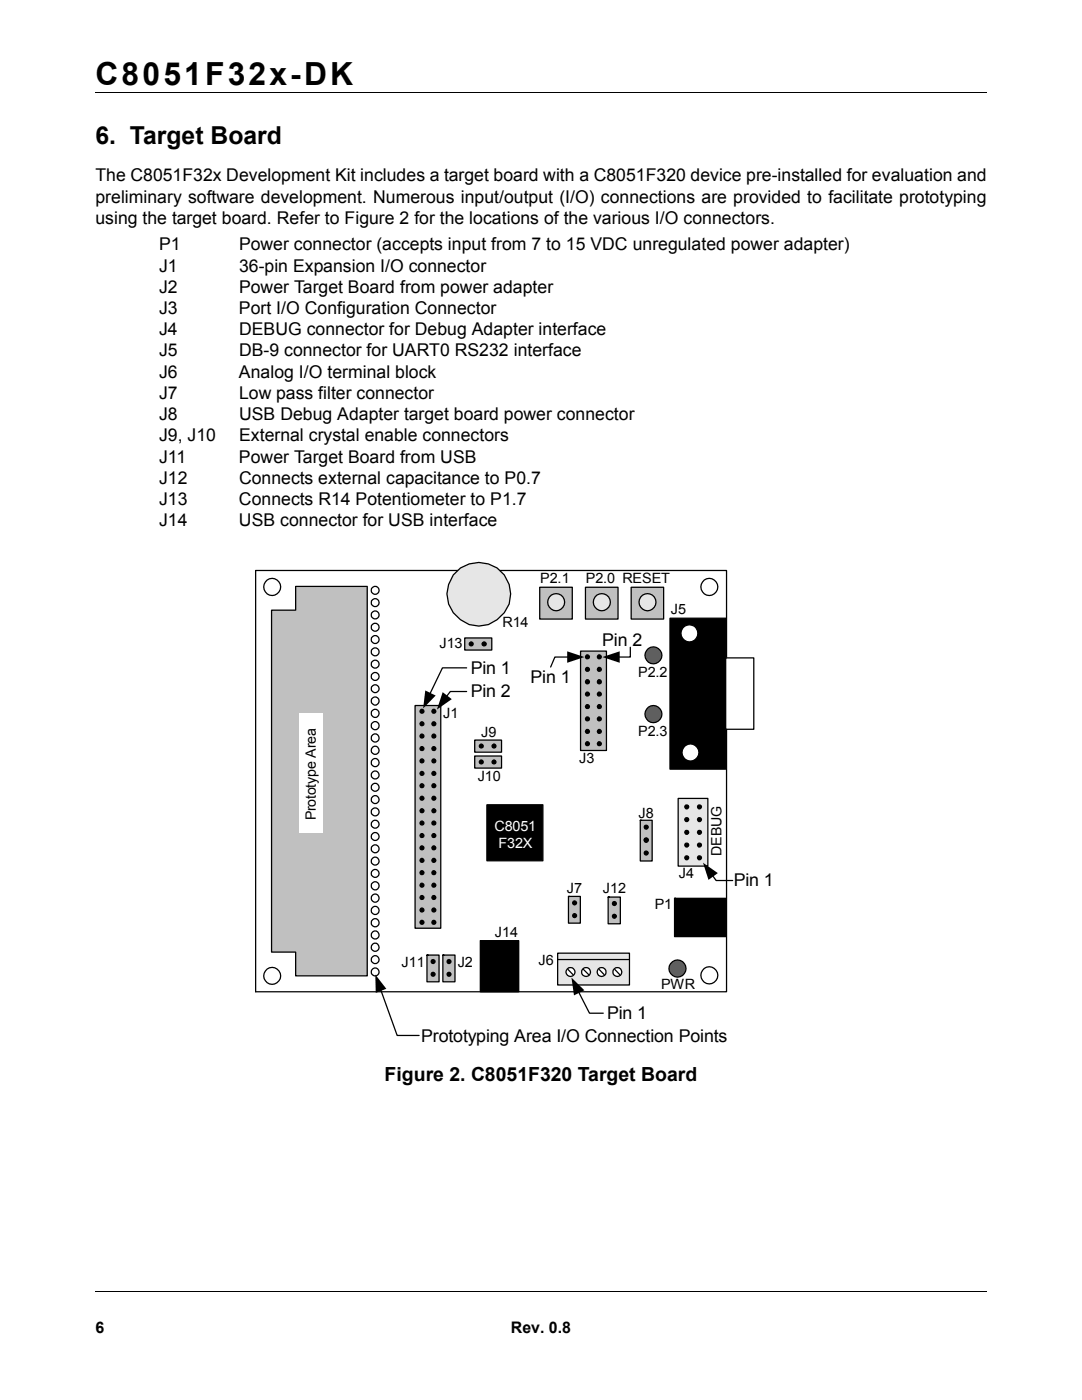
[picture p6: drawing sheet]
<svg xmlns="http://www.w3.org/2000/svg" width="216mm" height="279mm" viewBox="0 0 216 279" stroke-linecap="round" stroke-linejoin="round" font-family="sans-serif">
<path d="M19 18.4h177.8M19.1 257.8h177.8" fill="none" stroke="#000" stroke-width=".2"/>
<g fill="#fff">
<path d="M159.3 259.4h38.1v14.5h-38.1z"/>
<path d="M159.4 259.4h38v14.5h-38z"/>
<path d="M50.5 111.7h103.7v97.4h-103.7z"/>
</g>
<path d="M51 113.9h94v84h-94" fill="none" stroke="#000" stroke-width=".25"/>
<g fill="#fff" stroke="#000" stroke-width=".25">
<circle cx="141.5" cy="117.1" r="1.69"/>
<circle cx="141.5" cy="194.6" r="1.69"/>
</g>
<path d="M135.3 159.3h5.9v13.5h-5.9z" fill-rule="evenodd" fill="#e6e6e6" stroke="#000" stroke-width=".25"/>
<g fill="#000" stroke="#000" stroke-width=".25">
<path d="M133.7 123.4h11.1v30.1h-11.1z" fill-rule="evenodd"/>
<path d="M134.6 179.3v7.6h10.2v-7.6z" fill-rule="evenodd"/>
<circle cx="137" cy="161" r=".39"/>
<circle cx="137" cy="163.6" r=".39"/>
<circle cx="137" cy="168.7" r=".39"/>
<circle cx="137" cy="171.2" r=".39"/>
<circle cx="137" cy="166.1" r=".39"/>
<circle cx="139.6" cy="161" r=".39"/>
<circle cx="139.6" cy="171.2" r=".39"/>
<circle cx="139.6" cy="168.7" r=".39"/>
<circle cx="139.6" cy="163.6" r=".39"/>
<circle cx="139.6" cy="166.1" r=".39"/>
</g>
<g fill="#fff" stroke="#000" stroke-width=".25">
<path d="M144.8 131.3h5.6v14.2h-5.6z" fill-rule="evenodd"/>
<circle cx="137.6" cy="126.4" r="1.7"/>
<circle cx="137.8" cy="150.2" r="1.69"/>
<circle cx="54.3" cy="194.7" r="1.68"/>
</g>
<path d="M51 113.9v84" fill="none" stroke="#000" stroke-width=".25"/>
<circle cx="54.3" cy="117.1" r="1.69" fill="#fff" stroke="#000" stroke-width=".25"/>
<path d="M54.2 121.8h4.8v-4.8h14.3v77.8h-14.3v-4.8h-4.8z" fill-rule="evenodd" fill="#c0c0c0" stroke="#000" stroke-width=".25"/>
<path d="M59.7 142.4h4.7v23.8h-4.7z" fill="#fff"/>
<path d="M97.2 160.6h11.1v11.2h-11.1z" fill-rule="evenodd" fill="#000" stroke="#000" stroke-width=".25"/>
<g fill="#fff" stroke="#000" stroke-width=".25">
<circle cx="74.9" cy="147.3" r=".8"/>
<circle cx="74.9" cy="149.7" r=".8"/>
<circle cx="74.9" cy="154.7" r=".79"/>
<circle cx="74.9" cy="159.6" r=".79"/>
<circle cx="74.9" cy="164.5" r=".79"/>
<circle cx="74.9" cy="166.9" r=".79"/>
<circle cx="74.9" cy="171.8" r=".79"/>
<circle cx="74.9" cy="174.3" r=".79"/>
<circle cx="74.9" cy="117.8" r=".79"/>
<circle cx="74.9" cy="120.3" r=".79"/>
<circle cx="74.9" cy="125.2" r=".79"/>
<circle cx="74.9" cy="127.6" r=".79"/>
<circle cx="74.9" cy="132.5" r=".79"/>
<circle cx="74.9" cy="135" r=".79"/>
<circle cx="74.9" cy="139.9" r=".79"/>
<circle cx="74.9" cy="142.3" r=".8"/>
<circle cx="74.9" cy="179.2" r=".8"/>
<circle cx="74.9" cy="181.7" r=".8"/>
<circle cx="74.9" cy="186.6" r=".8"/>
<circle cx="74.9" cy="189" r=".8"/>
<circle cx="74.9" cy="194" r=".79"/>
<circle cx="74.9" cy="157.1" r=".79"/>
<circle cx="74.9" cy="191.5" r=".79"/>
<circle cx="74.9" cy="184.1" r=".8"/>
<circle cx="74.9" cy="122.7" r=".79"/>
<circle cx="74.9" cy="176.8" r=".8"/>
<circle cx="74.9" cy="130.1" r=".79"/>
<circle cx="74.9" cy="137.4" r=".78"/>
<circle cx="74.9" cy="144.8" r=".8"/>
<circle cx="74.9" cy="152.2" r=".8"/>
<circle cx="74.9" cy="162" r=".79"/>
<circle cx="74.9" cy="169.4" r=".79"/>
</g>
<path d="M75.9 197.5l3.3 9.2h4.4" fill="none" stroke="#000" stroke-width=".25"/>
<path d="M74.9 194.5l2.2 2.8-2.1 .8z" fill="#000"/>
<path d="M94.7 147.7h5.4v2.4h-5.4z" fill-rule="evenodd" fill="#c0c0c0" stroke="#000" stroke-width=".25"/>
<g fill="#000" stroke="#000" stroke-width=".25">
<circle cx="96" cy="148.9" r=".4"/>
<circle cx="98.6" cy="148.9" r=".4"/>
</g>
<path d="M94.7 150.9h5.4v2.4h-5.4z" fill-rule="evenodd" fill="#c0c0c0" stroke="#000" stroke-width=".25"/>
<g fill="#000" stroke="#000" stroke-width=".25">
<circle cx="96" cy="152.1" r=".4"/>
<circle cx="98.6" cy="152.1" r=".4"/>
</g>
<path d="M127.8 163.7v8.1h2.3v-8.1z" fill-rule="evenodd" fill="#c0c0c0" stroke="#000" stroke-width=".25"/>
<g fill="#000" stroke="#000" stroke-width=".25">
<circle cx="128.9" cy="170.2" r=".4"/>
<circle cx="128.9" cy="167.6" r=".4"/>
<circle cx="128.9" cy="167.7" r=".4"/>
<circle cx="128.9" cy="165.1" r=".4"/>
</g>
<circle cx="135.2" cy="193.3" r="1.71" fill="#656565" stroke="#000" stroke-width=".25"/>
<path d="M111.3 190.2h14.3v6.4h-14.3z" fill-rule="evenodd" fill="#e6e6e6" stroke="#000" stroke-width=".25"/>
<path d="M111.3 191.5h14.3M115.4 197.9l2.2 4.3h2.8" fill="none" stroke="#000" stroke-width=".25"/>
<path d="M114 195.1l2.6 2.5-2.1 1z" fill="#000"/>
<circle cx="113.8" cy="194" r=".9" fill="#fff" stroke="#000" stroke-width=".25"/>
<path d="M113.3 193.5l1 1" fill="none" stroke="#000" stroke-width=".25"/>
<circle cx="117" cy="194" r=".9" fill="#fff" stroke="#000" stroke-width=".25"/>
<path d="M116.4 193.5l1.1 1" fill="none" stroke="#000" stroke-width=".25"/>
<circle cx="120" cy="194" r=".9" fill="#fff" stroke="#000" stroke-width=".25"/>
<path d="M119.6 193.5l.9 1" fill="none" stroke="#000" stroke-width=".25"/>
<circle cx="123.2" cy="194" r=".9" fill="#fff" stroke="#000" stroke-width=".25"/>
<path d="M122.7 193.5l1 1" fill="none" stroke="#000" stroke-width=".25"/>
<path d="M95.8 187.7h7.7v10.2h-7.7z" fill-rule="evenodd" fill="#000" stroke="#000" stroke-width=".25"/>
<path d="M85.2 190.6v5.3h2.4v-5.3z" fill-rule="evenodd" fill="#c0c0c0" stroke="#000" stroke-width=".25"/>
<g fill="#000" stroke="#000" stroke-width=".25">
<circle cx="86.4" cy="191.9" r=".4"/>
<circle cx="86.4" cy="194.4" r=".4"/>
</g>
<path d="M88.4 190.6v5.3h2.4v-5.3z" fill-rule="evenodd" fill="#c0c0c0" stroke="#000" stroke-width=".25"/>
<g fill="#000" stroke="#000" stroke-width=".25">
<circle cx="89.6" cy="191.9" r=".4"/>
<circle cx="89.6" cy="194.4" r=".4"/>
</g>
<path d="M113.4 178.9v5.3h2.4v-5.3z" fill-rule="evenodd" fill="#c0c0c0" stroke="#000" stroke-width=".25"/>
<g fill="#000" stroke="#000" stroke-width=".25">
<circle cx="114.7" cy="182.7" r=".4"/>
<circle cx="114.7" cy="180.2" r=".4"/>
</g>
<path d="M121.3 179v5.4h2.5v-5.4z" fill-rule="evenodd" fill="#c0c0c0" stroke="#000" stroke-width=".25"/>
<g fill="#000" stroke="#000" stroke-width=".25">
<circle cx="122.6" cy="180.3" r=".4"/>
<circle cx="122.6" cy="182.9" r=".4"/>
</g>
<g fill="#656565" stroke="#000" stroke-width=".25">
<circle cx="130.4" cy="142.5" r="1.69"/>
<circle cx="130.4" cy="130.8" r="1.68"/>
</g>
<path d="M115.8 129.9h5.2v19.9h-5.2z" fill-rule="evenodd" fill="#c0c0c0" stroke="#000" stroke-width=".25"/>
<g fill="#000" stroke="#000" stroke-width=".25">
<circle cx="117.2" cy="136.1" r=".41"/>
<circle cx="117.2" cy="133.6" r=".4"/>
<circle cx="117.2" cy="138.5" r=".4"/>
<circle cx="117.2" cy="131.1" r=".4"/>
<circle cx="119.6" cy="136.1" r=".41"/>
<circle cx="119.6" cy="138.5" r=".4"/>
<circle cx="119.6" cy="133.6" r=".4"/>
<circle cx="119.6" cy="131.1" r=".4"/>
<circle cx="117.2" cy="143.5" r=".4"/>
<circle cx="117.2" cy="141" r=".4"/>
<circle cx="117.2" cy="148.4" r=".4"/>
<circle cx="117.2" cy="146" r=".4"/>
<circle cx="119.6" cy="143.5" r=".4"/>
<circle cx="119.6" cy="141" r=".4"/>
<circle cx="119.6" cy="146" r=".4"/>
<circle cx="119.6" cy="148.4" r=".4"/>
</g>
<path d="M113.5 131.1h-2.8l-.8 2M125.8 129.2v1.9h-2.4" fill="none" stroke="#000" stroke-width=".25"/>
<path d="M113.2 130l3.4 1.1-3.4 1.2zM120.2 131.1l3.5-1.1v2.3z" fill="#000"/>
<path d="M125.9 117.2h6.5v6.3h-6.5z" fill-rule="evenodd" fill="#c0c0c0" stroke="#000" stroke-width=".25"/>
<circle cx="129.2" cy="120.2" r="1.69" fill="#e6e6e6" stroke="#000" stroke-width=".25"/>
<path d="M107.7 117.2h6.5v6.3h-6.5z" fill-rule="evenodd" fill="#c0c0c0" stroke="#000" stroke-width=".25"/>
<circle cx="111" cy="120.2" r="1.69" fill="#e6e6e6" stroke="#000" stroke-width=".25"/>
<path d="M116.8 117.2h6.5v6.3h-6.5z" fill-rule="evenodd" fill="#c0c0c0" stroke="#000" stroke-width=".25"/>
<circle cx="120.1" cy="120.2" r="1.69" fill="#e6e6e6" stroke="#000" stroke-width=".25"/>
<path d="M90.4 114.7a6.4 6.4 0 0 1 11.2 1.9 6.4 6.4 0 0 1-8 8.1 6.4 6.4 0 0 1-3.2-10z" fill-rule="evenodd" fill="#e6e6e6"/>
<path d="M90.4 114.7a6.4 6.4 0 0 1 11.2 1.9 6.4 6.4 0 0 1-8 8.1 6.4 6.4 0 0 1-3.2-10z" fill="none" stroke="#000" stroke-width=".25"/>
<path d="M82.8 140.8h5.1v44.5h-5.1z" fill-rule="evenodd" fill="#c0c0c0" stroke="#000" stroke-width=".25"/>
<g fill="#000" stroke="#000" stroke-width=".25">
<circle cx="84.2" cy="146.9" r=".4"/>
<circle cx="84.2" cy="159.3" r=".4"/>
<circle cx="84.2" cy="151.9" r=".4"/>
<circle cx="84.2" cy="156.8" r=".4"/>
<circle cx="84.2" cy="144.5" r=".4"/>
<circle cx="84.2" cy="149.4" r=".4"/>
<circle cx="84.2" cy="142" r=".4"/>
<circle cx="84.2" cy="154.4" r=".4"/>
<circle cx="86.6" cy="146.9" r=".4"/>
<circle cx="86.6" cy="159.3" r=".4"/>
<circle cx="86.6" cy="149.4" r=".4"/>
<circle cx="86.6" cy="151.9" r=".4"/>
<circle cx="86.6" cy="144.5" r=".4"/>
<circle cx="86.6" cy="156.8" r=".4"/>
<circle cx="86.6" cy="142" r=".4"/>
<circle cx="86.6" cy="154.4" r=".4"/>
<circle cx="84.2" cy="166.8" r=".4"/>
<circle cx="84.2" cy="174.2" r=".4"/>
<circle cx="84.2" cy="161.8" r=".4"/>
<circle cx="84.2" cy="164.3" r=".4"/>
<circle cx="84.2" cy="176.7" r=".4"/>
<circle cx="84.2" cy="171.7" r=".4"/>
<circle cx="84.2" cy="179.1" r=".4"/>
<circle cx="84.2" cy="169.2" r=".4"/>
<circle cx="86.6" cy="166.8" r=".4"/>
<circle cx="86.6" cy="174.2" r=".4"/>
<circle cx="86.6" cy="161.8" r=".4"/>
<circle cx="86.6" cy="171.7" r=".4"/>
<circle cx="86.6" cy="179.1" r=".4"/>
<circle cx="86.6" cy="169.2" r=".4"/>
<circle cx="86.6" cy="176.7" r=".4"/>
<circle cx="86.6" cy="164.3" r=".4"/>
<circle cx="84.2" cy="184.1" r=".4"/>
<circle cx="84.2" cy="181.6" r=".4"/>
<circle cx="86.6" cy="184.1" r=".4"/>
<circle cx="86.6" cy="181.6" r=".4"/>
</g>
<path d="M93.1 138h-3.2l-.9 1.1M93.1 133.3h-4.8l-2.6 5.3" fill="none" stroke="#000" stroke-width=".25"/>
<path d="M84.9 137.8l2 1-2.5 2.6zM88.3 138.1l1.8 1.4-2.9 2.1z" fill="#000"/>
<path d="M92.7 127.3h5.4v2.4h-5.4z" fill-rule="evenodd" fill="#c0c0c0" stroke="#000" stroke-width=".25"/>
<g fill="#000" stroke="#000" stroke-width=".25">
<circle cx="94" cy="128.5" r=".4"/>
<circle cx="96.6" cy="128.5" r=".42"/>
</g>
<path d="M142.1 174.7l.8 1h3.3" fill="none" stroke="#000" stroke-width=".25"/>
<path d="M140.3 172.2l2.9 2-1.8 1.4z" fill="#000"/>
<text font-size="6.3" x="19" y="16.9">C8051F32x-DK</text>
<text font-size="4.9" x="19" y="28.7">6. Target Board</text>
<text font-size="3.9" x="76.8" y="215.7">Figure 2. C8051F320 Target Board</text>
<g font-size="3.5">
<text x="19" y="36.2">The C8051F32x Development Kit includes a target board with a C8051F320 device pre-installed for evaluation and</text>
<text x="19" y="40.4">preliminary software development. Numerous input/output (I/O) connections are provided to facilitate prototyping</text>
<text x="19" y="44.7">using the target board. Refer to Figure 2 for the locations of the various I/O connectors.</text>
<text x="31.8" y="50">P1</text>
<text x="47.7" y="50">Power connector (accepts input from 7 to 15 VDC unregulated power adapter)</text>
<text x="31.8" y="54.2">J1</text>
<text x="31.8" y="58.4">J2</text>
<text x="47.7" y="54.2">36-pin Expansion I/O connector</text>
<text x="47.7" y="58.4">Power Target Board from power adapter</text>
<text x="31.8" y="62.7">J3</text>
<text x="47.7" y="62.7">Port I/O Configuration Connector</text>
<text x="31.8" y="66.9">J4</text>
<text x="31.8" y="71.1">J5</text>
<text x="47.7" y="66.9">DEBUG connector for Debug Adapter interface</text>
<text x="47.7" y="71.1">DB-9 connector for UART0 RS232 interface</text>
<text x="31.8" y="75.4">J6</text>
<text x="47.7" y="75.4">Analog I/O terminal block</text>
<text x="31.8" y="79.6">J7</text>
<text x="31.8" y="83.8">J8</text>
<text x="47.7" y="79.6">Low pass filter connector</text>
<text x="47.7" y="83.8">USB Debug Adapter target board power connector</text>
<text x="31.8" y="88.1">J9, J10</text>
<text x="47.7" y="88.1">External crystal enable connectors</text>
<text x="31.8" y="92.3">J11</text>
<text x="47.7" y="92.3">Power Target Board from USB</text>
<text x="31.8" y="96.5">J12</text>
<text x="31.8" y="100.8">J13</text>
<text x="47.7" y="100.8">Connects R14 Potentiometer to P1.7</text>
<text x="47.7" y="96.5">Connects external capacitance to P0.7</text>
<text x="31.8" y="105">J14</text>
<text x="47.7" y="105">USB connector for USB interface</text>
<text x="120.2" y="128.9">Pin 2</text>
<text x="93.9" y="134.5">Pin 1</text>
<text x="105.9" y="136.3">Pin 1</text>
<text x="93.9" y="139.2">Pin 2</text>
<text x="146.4" y="176.8">Pin 1</text>
<text x="121.1" y="203.4">Pin 1</text>
<text x="84" y="208">Prototyping Area I/O Connection Points</text>
</g>
<g font-size="3.2">
<text x="19" y="266">6</text>
<text x="102" y="266">Rev. 0.8</text>
</g>
<g font-size="2.8">
<text x="107.8" y="116.4">P2.1</text>
<text x="116.9" y="116.4">P2.0 RESET</text>
<text x="100.3" y="125.1">R14</text>
<text x="133.9" y="122.5">J5</text>
<text x="87.7" y="129.3">J13</text>
<text x="127.3" y="135.2">P2.2</text>
<text x="88.5" y="143.3">J1</text>
<text x="96" y="147.1">J9</text>
<text x="127.3" y="146.9">P2.3</text>
<text x="95.3" y="155.8">J10</text>
<text x="115.6" y="152.3">J3</text>
<text x="63" y="163.7" transform="rotate(-90 63 163.7)">Prototype Area</text>
<text x="127.4" y="163.2">J8</text>
<text x="144" y="170.9" transform="rotate(-90 144 170.9)">DEBUG</text>
<text x="113.1" y="178.2">J7</text>
<text x="120.3" y="178.3">J12</text>
<text x="135.4" y="175.2">J4</text>
<text x="130.6" y="181.4">P1</text>
<text x="98.8" y="187">J14</text>
<text x="80.1" y="193.1">J11</text>
<text x="91.3" y="192.9">J2</text>
<text x="107.4" y="192.6">J6</text>
<text x="131.9" y="197.5">PWR</text>
</g>
<g font-size="2.8" fill="#fff">
<text x="98.7" y="165.9">C8051</text>
<text x="99.5" y="169.2">F32X</text>
</g>
</svg>
